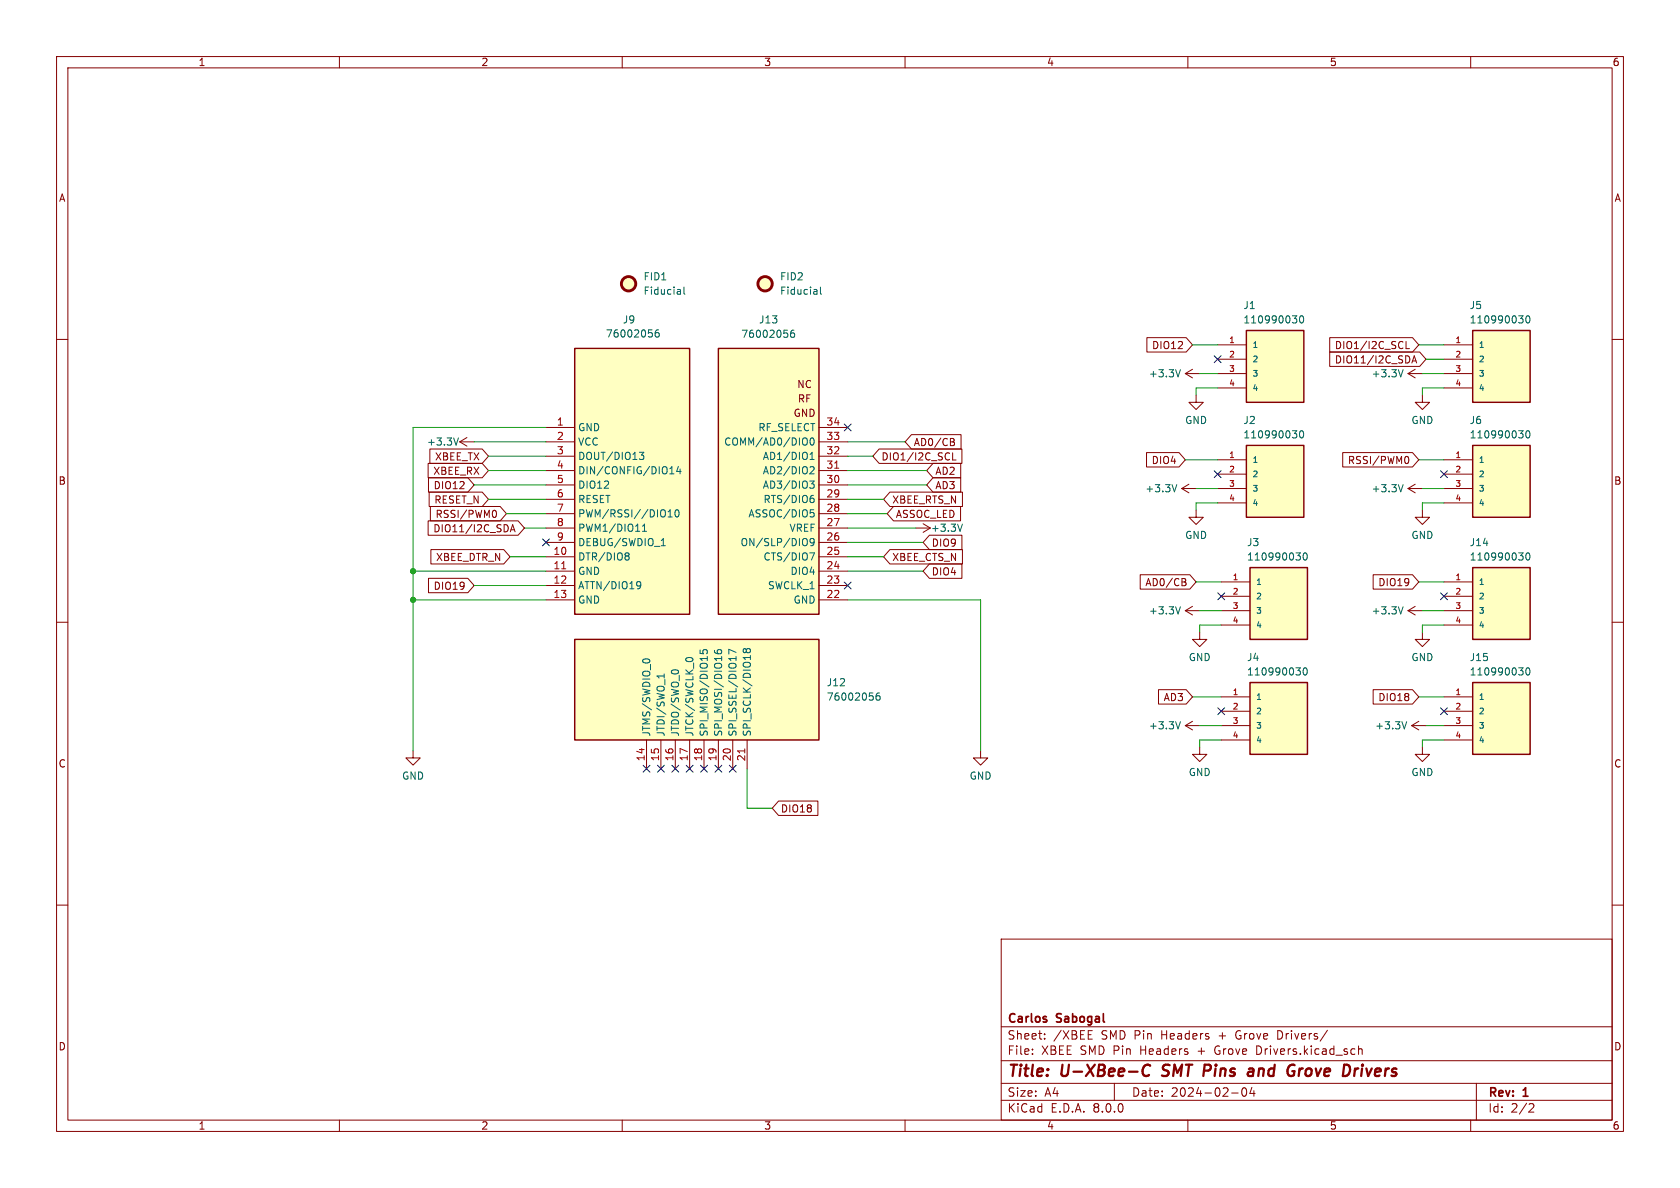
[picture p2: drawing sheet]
<svg xmlns="http://www.w3.org/2000/svg" width="297mm" height="210mm" viewBox="0 0 297 210" stroke-linecap="round" stroke-linejoin="round" font-family="sans-serif">
<g fill="none" stroke="#840000" stroke-width=".18">
<path d="M10 10h277v190h-277zM12 12h273v186h-273zM60 10v2M110 10v2M160 10v2M210 10v2M260 10v2M10 60h2M285 60h2M10 110h2M285 110h2M10 160h2"/>
<path d="M285 160h2M177 166h108v32h-108zM60 198v2M110 198v2M160 198v2M177 194.5h108M177 191.5h108M177 187.5h108M177 181.5h108M182.5 186.3v.1M182.5 185.5v.1M184.7 183.6v.1"/>
<path d="M184.7 182.8v.1M192.4 183.7h.7M197 191.5v3M210 198v2M217.7 193.2h1.2M219.7 192.4l.2-.1a.81 .81 0 0 1 .6 .6 .81 .81 0 0 1-.3 .8l-.2 .1a.81 .81 0 0 1-.3-1.4zM221.3 192.2l-.3 1.1h.9M221.7 192.8v1M222.5 184.9h-.3v1.5h.3M226.2 182.2h-.3v1.5h.3M234.7 182.1l-1.3 2M240.2 184.9v1.5"/>
<path d="M240.2 185.5l.2-.1 .3 .1 .1 .9M260 198v2M261 191.5v6.5M270.5 195.1l.5 .1 .2 .3-1 1.1h1"/>
</g>
<path d="M203.3 188.4a.88 .88 0 0 0-1 0 .88 .88 0 0 0-.3 1 .69 .69 0 0 0 .3 .7 .69 .69 0 0 0 .8-.1M205.4 190.1l.3 .1M205.7 188.4l-.1 .4v.2M221 188.9l.6 .1-.1 1.2M221.5 190.1l-.2 .1M221.6 189.4h-.7M229.8 188.9l-.2 1.3M230.3 188.9l-.4 .1-.2 .3M239.9 188.9h.2M240.8 188.9l-.2 1.3" fill="none" stroke="#840000" stroke-width=".4"/>
<circle cx="135.3" cy="50.2" r="1.27" fill="#ffffc2" stroke="#ffffc2" stroke-width=".18"/>
<circle cx="135.3" cy="50.2" r="1.27" fill="none" stroke="#840000" stroke-width=".51"/>
<path d="M144.4 51.2v.8M144.4 52h-.1M144.4 51.5h-.1M145 50.7v1.1l.2 .2" fill="none" stroke="#006464" stroke-width=".18"/>
<path d="M127 61.6h17.8v47h-17.8z" fill="#ffffc2"/>
<path d="M127 61.6h17.8v47h-17.8z" fill="none" stroke="#840000" stroke-width=".25"/>
<g fill="none" stroke="#840000" stroke-width=".18">
<path d="M144.8 78.1h5.1M144.8 75.6h5.1M144.8 98.4h5.1M144.8 95.9h5.1M144.8 93.3h5.1M144.8 90.8h5.1M144.8 88.3h5.1M144.8 85.7h5.1M144.8 83.2h5.1M144.8 80.6h5.1M144.8 106h5.1M144.8 103.5h5.1"/>
<path d="M144.8 101h5.1"/>
</g>
<g fill="none" stroke="#006464" stroke-width=".18">
<path d="M140.4 58.4h-.4a.86 .86 0 0 0 0 1.2l.4-.1 .1-.4-.3-.3-.3 .1-.1 .2M142.5 77.5a.9 .9 0 0 1 0 1.1M143.3 77.5l.2-.1a.68 .68 0 0 1 .4 .6 .68 .68 0 0 1-.4 .7l-.2-.1-.1-.4zM142.4 95.2l.1 .1a.81 .81 0 0 1-.1 1.2M143.1 97.7h.9l-.6 1.3M143.1 85h.8l-.4 .5 .4 .1v.5l-.2 .2h-.4M143.2 81.2h.7M143.2 80.3l.4-.3v1.2M143.3 82.6l.4-.1 .2 .4-.8 .9h.8M143.3 90.1h.6M143.4 90.6h.3l.2 .2-.1 .5-.4 .1M143.4 88.1h.4l.1 .2v.4l-.5 .1"/>
<path d="M143.6 87.6h.2M143.9 95.7l-.2 .3-.4-.1-.1-.2 .1-.4 .4-.1 .2 .1a.84 .84 0 0 1-.3 1.2h-.3"/>
</g>
<path d="M147.6 82.8h.7" fill="none" stroke="#a90000" stroke-width=".18"/>
<path d="M101.6 61.6h20.3v47h-20.3z" fill="#ffffc2"/>
<path d="M101.6 61.6h20.3v47h-20.3z" fill="none" stroke="#840000" stroke-width=".25"/>
<g fill="none" stroke="#840000" stroke-width=".18">
<path d="M96.5 75.6h5.1M96.5 78.1h5.1M209.5 66l1.3 .8M209.5 66h2.6M210.8 65.3l-1.3 .7M211.5 69.9v1.2h1.2l-1.2 1.3-1.3-1.3h1.3M96.5 98.4h5.1M96.5 80.6h5.1M96.5 83.2h5.1M96.5 85.7h5.1M96.5 88.3h5.1M96.5 90.8h5.1"/>
<path d="M96.5 93.3h5.1M96.5 95.9h5.1M96.5 101h5.1M96.5 103.5h5.1M96.5 106h5.1"/>
</g>
<g fill="none" stroke="#006464" stroke-width=".18">
<path d="M116.4 58.3l-.3 .1a.86 .86 0 0 0 0 1.2l.4-.1v-.5l-.2-.2h-.2l-.3 .2M113 80h.8l-.4 .4 .4 .2v.4l-.2 .2h-.4M208.7 65.3l-.4 1.3M110.7 97.7h.3l.2 .3-.2 .3M110.7 98.3h.3M111 98.3l.2 .2v.3l-.1 .1-.4 .1M113.6 93.9h.7M113.6 93l.3-.3v1.2M116.9 96.5h.7M117 95.5l.3-.3v1.3M118.1 91.4h.7M118.1 90.5l.4-.4v1.3"/>
<path d="M118.4 83.8h.7M118.7 82.7l.1-.2v1.3M119.4 90.2l.2-.1a.68 .68 0 0 1 .5 .6 .68 .68 0 0 1-.5 .7l-.2-.1-.1-.4zM119.9 82.4l-.3 .9h.8M120.2 82.9v.9M112.8 102.8l.4 .1a.84 .84 0 0 1-.3 1.2h-.2M113.3 103.4l-.1 .1-.4 .1"/>
</g>
<path d="M99.3 100.5h.7" fill="none" stroke="#a90000" stroke-width=".18"/>
<path d="M260.3 78.7h10.2v12.7h-10.2z" fill="#ffffc2"/>
<path d="M260.3 78.7h10.2v12.7h-10.2z" fill="none" stroke="#840000" stroke-width=".25"/>
<g fill="none" stroke="#840000" stroke-width=".18">
<path d="M81.3 78.1l1.2 .8M81.3 78.1h2.5M82.5 77.3l-1.2 .8M208.9 86.4h2.6M208.9 86.4l1.3 .7M210.2 85.6l-1.3 .8M211.5 90.2v1.2h1.2l-1.2 1.3-1.3-1.3h1.3M248.9 86.4h2.6M248.9 86.4l1.3 .7M250.2 85.6l-1.3 .8M251.5 90.2v1.2h1.2l-1.2 1.3-1.3-1.3h1.3M255.3 81.3h5"/>
<path d="M255.3 83.8h5M255.3 86.4h5M255.3 88.9h5M209.5 108l1.3 .7M209.5 108h2.6M210.8 107.2l-1.3 .8M212.1 111.8v1.2h1.3l-1.3 1.3-1.3-1.3h1.3M251.5 111.8v1.2h1.2l-1.2 1.3-1.3-1.3h1.3M173.4 132.7v1.3h1.2l-1.2 1.3-1.3-1.3h1.3M212.1 132.1v1.3h1.3l-1.3 1.2-1.3-1.2h1.3M249.6 128.3l1.2 .7M249.6 128.3h2.5"/>
<path d="M250.8 127.5l-1.2 .8M251.5 132.1v1.3h1.2l-1.2 1.2-1.3-1.2h1.3"/>
</g>
<path d="M120.2 51.2l.1 .8M120.3 52h-.1M120.3 51.5h-.1M120.9 50.7v1.1l.2 .2M81 77.4l-.4 1.3M268.5 76.1h.8l-.5 .5M269 76.6l.3 .3v.3l-.3 .2M269.9 76.3l.1-.2a.68 .68 0 0 1 .5 .7 .68 .68 0 0 1-.5 .6l-.1-.1-.2-.4zM208 85.7l-.4 1.2M248.1 85.7l-.5 1.2M208.7 107.3l-.4 1.2M248.7 127.6l-.4 1.2" fill="none" stroke="#006464" stroke-width=".18"/>
<circle cx="111.1" cy="50.2" r="1.27" fill="#ffffc2" stroke="#ffffc2" stroke-width=".18"/>
<circle cx="111.1" cy="50.2" r="1.27" fill="none" stroke="#840000" stroke-width=".51"/>
<path d="M260.3 58.4h10.2v12.7h-10.2z" fill="#ffffc2"/>
<path d="M260.3 58.4h10.2v12.7h-10.2z" fill="none" stroke="#840000" stroke-width=".25"/>
<path d="M255.3 61h5M255.3 63.5h5M255.3 66h5M255.3 68.6h5M248.9 108l1.3 .7M248.9 108h2.6M250.2 107.2l-1.3 .8M209.5 128.3l1.3 .7M209.5 128.3h2.6M210.8 127.5l-1.3 .8" fill="none" stroke="#840000" stroke-width=".18"/>
<path d="M268.5 55.8h.8l-.5 .5M269 56.3l.3 .3v.3l-.3 .2M269.9 55.9l.1-.1a.68 .68 0 0 1 .5 .7 .68 .68 0 0 1-.5 .6l-.1-.1-.2-.4zM248.1 107.3l-.5 1.2M208.7 127.6l-.4 1.2" fill="none" stroke="#006464" stroke-width=".18"/>
<path d="M260.3 100.3h10.2v12.7h-10.2z" fill="#ffffc2"/>
<path d="M260.3 100.3h10.2v12.7h-10.2z" fill="none" stroke="#840000" stroke-width=".25"/>
<path d="M248.9 66l1.3 .8M248.9 66h2.6M250.2 65.3l-1.3 .7M251.5 69.9v1.2h1.2l-1.2 1.3-1.3-1.3h1.3M255.3 102.9h5M255.3 105.4h5M255.3 108h5M255.3 110.5h5" fill="none" stroke="#840000" stroke-width=".18"/>
<path d="M248.1 65.3l-.5 1.3M268.5 97.7h.8l-.5 .5M269 98.2l.3 .3v.3l-.3 .2M269.9 97.9l.1-.2a.68 .68 0 0 1 .5 .7 .68 .68 0 0 1-.5 .6l-.1-.1-.2-.4z" fill="none" stroke="#006464" stroke-width=".18"/>
<path d="M221 120.7h10.1v12.7h-10.1z" fill="#ffffc2"/>
<path d="M221 120.7h10.1v12.7h-10.1z" fill="none" stroke="#840000" stroke-width=".25"/>
<path d="M215.9 123.2h5.1M215.9 125.7h5.1M215.9 128.3h5.1M215.9 130.8h5.1" fill="none" stroke="#840000" stroke-width=".18"/>
<path d="M229.1 118.1h.8l-.4 .4M229.6 118.5l.3 .3v.3l-.3 .2M230.6 118.1h.1a.68 .68 0 0 1 .4 .6 .68 .68 0 0 1-.4 .6 .84 .84 0 0 1-.1-1.2z" fill="none" stroke="#006464" stroke-width=".18"/>
<path d="M221 100.3h10.1v12.7h-10.1z" fill="#ffffc2"/>
<path d="M221 100.3h10.1v12.7h-10.1z" fill="none" stroke="#840000" stroke-width=".25"/>
<path d="M215.9 102.9h5.1M215.9 105.4h5.1M215.9 108h5.1M215.9 110.5h5.1" fill="none" stroke="#840000" stroke-width=".18"/>
<path d="M229.1 97.7h.8l-.4 .5M229.6 98.2l.3 .3v.3l-.3 .2M230.6 97.8l.1-.1a.68 .68 0 0 1 .4 .7 .68 .68 0 0 1-.4 .6 .84 .84 0 0 1-.1-1.2z" fill="none" stroke="#006464" stroke-width=".18"/>
<path d="M260.3 120.7h10.2v12.7h-10.2z" fill="#ffffc2"/>
<path d="M260.3 120.7h10.2v12.7h-10.2z" fill="none" stroke="#840000" stroke-width=".25"/>
<path d="M255.3 123.2h5M255.3 125.7h5M255.3 128.3h5M255.3 130.8h5" fill="none" stroke="#840000" stroke-width=".18"/>
<path d="M268.5 118.1h.8l-.5 .4M269 118.5l.3 .3v.3l-.3 .2M269.9 118.2l.1-.1a.68 .68 0 0 1 .5 .6 .68 .68 0 0 1-.5 .6l-.1-.1-.2-.4z" fill="none" stroke="#006464" stroke-width=".18"/>
<path d="M220.3 78.7h10.2v12.7h-10.2z" fill="#ffffc2"/>
<path d="M220.3 78.7h10.2v12.7h-10.2z" fill="none" stroke="#840000" stroke-width=".25"/>
<path d="M161.9 93.3h2.6M163.2 92.6l1.3 .7M164.5 93.3l-1.3 .8M215.3 81.3h5M215.3 83.8h5M215.3 86.4h5M215.3 88.9h5M73 132.7v1.3h1.3l-1.3 1.3-1.2-1.3h1.2" fill="none" stroke="#840000" stroke-width=".18"/>
<path d="M228.5 76.1h.8l-.5 .5M229 76.6l.3 .3v.3l-.3 .2M229.9 76.2l.1-.1a.68 .68 0 0 1 .5 .7 .68 .68 0 0 1-.5 .6 .84 .84 0 0 1-.1-1.2zM170.1 92.7l-.4 1.2" fill="none" stroke="#006464" stroke-width=".18"/>
<path d="M101.6 113h43.2v17.8h-43.2z" fill="#ffffc2"/>
<path d="M101.6 113h43.2v17.8h-43.2z" fill="none" stroke="#840000" stroke-width=".25"/>
<path d="M114.3 130.8v5.1M116.8 130.8v5.1M119.4 130.8v5.1M121.9 130.8v5.1M124.5 130.8v5.1M127 130.8v5.1M129.5 130.8v5.1M132.1 130.8v5.1" fill="none" stroke="#840000" stroke-width=".18"/>
<path d="M113.6 116.8a.79 .79 0 0 1 1.3 0M117.4 119.1v.8M117.4 119.5h-1.3l.2 .1M118.9 118.5h.8M121.2 116.7a.68 .68 0 0 1 .7-.5 .68 .68 0 0 1 .6 .5M123.8 114.9v.6l.6 .1-.1-.2v-.4l.2-.2 .4 .1 .1 .2-.1 .5M126.3 115l.1 .3a.85 .85 0 0 0 1.2 0l-.1-.4-.5-.1-.2 .3 .1 .3 .1 .2M130.1 115.3l-1.3-.5v.8M131.9 114.9l-.2-.2-.3 .2v.2l.2 .3 .3-.3M131.9 114.9l.3-.2h.3l.2 .2-.1 .4-.2 .1-.3-.1-.2-.2M131.9 114.9v.2M155.5 122.5l-.4 .1a.86 .86 0 0 0 0 1.2l.4-.2 .1-.4-.2-.2h-.3l-.2 .2" fill="none" stroke="#006464" stroke-width=".18"/>
<path d="M131.7 132.4v.7" fill="none" stroke="#a90000" stroke-width=".18"/>
<path d="M220.3 58.4h10.2v12.7h-10.2z" fill="#ffffc2"/>
<path d="M220.3 58.4h10.2v12.7h-10.2z" fill="none" stroke="#840000" stroke-width=".25"/>
<g fill="none" stroke="#840000" stroke-width=".18">
<path d="M202.8 59.7h6.9l1.1 1.3-1.1 1.2h-6.9zM235.1 59.7h14.6l1.1 1.3-1.1 1.2h-14.6zM76 79.4h9.2l1.2 1.2-1.2 1.3h-9.2zM155.4 79.4h14.7v2.5h-14.7l-1.1-1.3zM161.1 76.8h8.8v2.6h-8.8l-1.1-1.3zM168 77.5l.6 .1 .1 .3-.3 .2M168 78.1h.4M168.4 78.1l.3 .3v.3l-.7 .1M215.3 61h5M215.3 63.5h5M215.3 66h5M215.3 68.6h5"/>
<path d="M235.1 62.2h15.9l1.1 1.3-1.1 1.3h-15.9zM248.6 60.4v1.2h.6M249.6 64.2l.4-1.3 .4 1.3M249.7 63.8h.6M75.7 92.1h15.9l1.1 1.2-1.1 1.3h-15.9zM75.7 81.9h9.5l1.2 1.3-1.2 1.3h-9.5zM75.8 84.5h6.9l1.1 1.2-1.1 1.3h-6.9zM75.9 87h9.3l1.2 1.3-1.2 1.2h-9.3zM76.1 89.5h12.3l1.1 1.3-1.1 1.3h-12.3zM76.2 97.2h12.9l1.1 1.2-1.1 1.3h-12.9zM87.3 90.2a.68 .68 0 0 1 .5 .6 .68 .68 0 0 1-.5 .7M90.2 94l.4-1.3 .5 1.3"/>
<path d="M90.3 93.7h.6M157.3 87h12.8v2.5h-12.8l-1.1-1.2zM157.3 97.2h12.8v2.5h-12.8l-1.1-1.3zM158 89.5h11.8v2.6h-11.8l-1.2-1.3zM164.3 99.7h5.8v2.5h-5.8l-1.1-1.2zM164.3 94.6h5.8v2.6h-5.8l-1.1-1.3zM164.9 84.5h4.9v2.5h-4.9l-1.1-1.3zM164.9 81.9h4.9v2.6h-4.9l-1.1-1.3zM168.4 80v1.3h.6M202.7 80h5.7l1.1 1.3-1.1 1.3h-5.7zM237.4 80h12.3l1.1 1.3-1.1 1.3h-12.3zM248.6 80.7a.68 .68 0 0 1 .5 .6 .68 .68 0 0 1-.5 .7"/>
<path d="M75.8 102.2h6.9l1.1 1.3-1.1 1.3h-6.9zM201.6 101.6h8.7l1.2 1.3-1.2 1.2h-8.7zM209 102.3l.6 .1v.2l-.2 .3M209 102.9h.4M209.4 102.9l.3 .2-.1 .3-.6 .1M242.8 101.6h6.9l1.1 1.3-1.1 1.2h-6.9zM204.8 121.9h4.9l1.1 1.3-1.1 1.3h-4.9zM242.8 121.9h6.9l1.1 1.3-1.1 1.3h-6.9zM137.6 141.6h7v2.5h-7l-1.1-1.2z"/>
</g>
<path d="M228.5 55.8h.8l-.5 .5M229 56.3l.3 .3v.3l-.3 .2M229.9 55.9l.1-.1a.68 .68 0 0 1 .5 .7 .68 .68 0 0 1-.5 .6 .84 .84 0 0 1-.1-1.2z" fill="none" stroke="#006464" stroke-width=".18"/>
<g fill="none" stroke="#009600" stroke-width=".18">
<path d="M83.8 78.1h12.7M96.5 75.6h-23.5v57.1M149.9 78.1h10.1M210.8 61h4.5M212.1 66h3.2M215.3 68.6h-3.8v1.3M250.8 61h4.5M251.5 66h3.8M252.1 63.5h3.2M255.3 68.6h-3.8v1.3M83.8 85.7h12.7M86.4 80.6h10.1"/>
<path d="M86.4 88.3h10.1M86.4 83.2h10.1M89.5 90.8h7M90.2 98.4h6.3M92.7 93.3h3.8M149.9 85.7h13.9M149.9 80.6h4.4M149.9 90.8h6.9M149.9 93.3h12M149.9 95.9h13.3M149.9 98.4h6.3M149.9 88.3h6.3"/>
<path d="M149.9 83.2h13.9M209.5 81.3h5.8M211.5 86.4h3.8M215.3 88.9h-3.8v1.3M250.8 81.3h4.5M251.5 86.4h3.8M255.3 88.9h-3.8v1.3M73 106h23.5M73 101h23.5M83.8 103.5h12.7M149.9 106h23.5v26.7M149.9 101h13.3"/>
<path d="M211.5 102.9h4.4M212.1 108h3.8M215.9 110.5h-3.8v1.3M250.8 102.9h4.5M251.5 108h3.8M255.3 110.5h-3.8v1.3M132.1 135.9v7h4.4M210.8 123.2h5.1M212.1 128.3h3.8M215.9 130.8h-3.8v1.3M250.8 123.2h4.5M252.1 128.3h3.2"/>
<path d="M255.3 130.8h-3.8v1.3"/>
</g>
<g fill="none" stroke="#000084" stroke-width=".18">
<path d="M149.3 75l1.2 1.2M150.5 75l-1.2 1.2M214.7 62.9l1.2 1.2M215.9 62.9l-1.2 1.2M95.9 95.3l1.2 1.2M97.1 95.3l-1.2 1.2M214.7 83.2l1.2 1.2M215.9 83.2l-1.2 1.2M254.7 83.2l1.2 1.2M255.9 83.2l-1.2 1.2M149.3 102.9l1.2 1.2M150.5 102.9l-1.2 1.2"/>
<path d="M215.3 104.8l1.2 1.2M216.5 104.8l-1.2 1.2M254.7 104.8l1.2 1.2M255.9 104.8l-1.2 1.2M113.7 135.3l1.2 1.2M114.9 135.3l-1.2 1.2M116.2 135.3l1.2 1.2M117.4 135.3l-1.2 1.2M118.8 135.3l1.2 1.2M120 135.3l-1.2 1.2M121.3 135.3l1.2 1.2M122.5 135.3l-1.2 1.2"/>
<path d="M123.9 135.3l1.2 1.2M125.1 135.3l-1.2 1.2M126.4 135.3l1.2 1.2M127.6 135.3l-1.2 1.2M128.9 135.3l1.2 1.2M130.1 135.3l-1.2 1.2M215.3 125.1l1.2 1.2M216.5 125.1l-1.2 1.2M254.7 125.1l1.2 1.2M255.9 125.1l-1.2 1.2"/>
</g>
<g fill="#009600" stroke="#009600" stroke-width=".18">
<circle cx="73" cy="106" r=".46"/>
<circle cx="73" cy="101" r=".46"/>
</g>
<g font-size="2.8" fill="#840000">
<text x="178" y="190.9">Title:</text>
<text x="187.7" y="190.9">U-XBee-C</text>
<text x="206.4" y="190.9">SMT Pins</text>
<text x="223.1" y="190.9">and</text>
<text x="230.9" y="190.9">Grove</text>
<text x="241.5" y="190.9">Drivers</text>
</g>
<g font-size="2.1" fill="#840000">
<text x="178" y="184">Sheet:</text>
<text x="178" y="181.2">Carlos</text>
<text x="186.2" y="184">/XBEE</text>
<text x="186.9" y="181.2">Sabogal</text>
<text x="194.7" y="184">SMD Pin</text>
<text x="205.6" y="184">Headers</text>
<text x="215.9" y="184">+</text>
<text x="219" y="184">Grove</text>
<text x="226.5" y="184">Drivers/</text>
<text x="178" y="186.7">File:</text>
<text x="184.1" y="186.7">XBEE SMD Pin</text>
<text x="201.8" y="186.7">Headers</text>
<text x="212.1" y="186.7">+</text>
<text x="215.3" y="186.7">Grove</text>
<text x="222.8" y="186.7">Drivers.kicad_sch</text>
<text x="178" y="196.9">KiCad</text>
<text x="178" y="194.1">Size:</text>
<text x="184.7" y="194.1">A4</text>
<text x="185.7" y="196.9">E.D.A.</text>
<text x="193.3" y="196.9">8.0.0</text>
<text x="200" y="194.1">Date:</text>
<text x="207" y="194.1">2024-02-04</text>
<text x="263" y="194.3">Rev:</text>
<text x="263" y="196.9">Id:</text>
<text x="267.1" y="196.9">2/2</text>
<text x="269.4" y="194.3">1</text>
</g>
<g font-size="1.8" fill="#840000">
<text x="35" y="11.9">1</text>
<text x="85" y="11.9">2</text>
<text x="135" y="11.9">3</text>
<text x="185" y="11.9">4</text>
<text x="235" y="11.9">5</text>
<text x="285" y="11.9">6</text>
<text x="10.3" y="35.9">A</text>
<text x="285.3" y="35.9">A</text>
<text x="203.6" y="61.9">DIO12</text>
<text x="235.9" y="64.5">DIO11/I2C_SDA</text>
<text x="235.9" y="61.9">DIO1/I2C_SCL</text>
<text x="140.8" y="68.8">NC</text>
<text x="140.9" y="71.4">RF</text>
<text x="139.6" y="73.9">GND</text>
<text x="76.8" y="81.6">XBEE_TX</text>
<text x="155.7" y="81.6">DIO1/I2C_SCL</text>
<text x="161.4" y="79.1">AD0/CB</text>
<text x="203.5" y="82.2">DIO4</text>
<text x="238.2" y="82.2">RSSI/PWM0</text>
<text x="10.3" y="85.9">B</text>
<text x="76.5" y="84.1">XBEE_RX</text>
<text x="76.6" y="86.7">DIO12</text>
<text x="76.7" y="89.2">RESET_N</text>
<text x="157.6" y="89.2">XBEE_RTS_N</text>
<text x="165.3" y="86.7">AD3</text>
<text x="165.3" y="84.1">AD2</text>
<text x="285.3" y="85.9">B</text>
<text x="76.5" y="94.3">DIO11/I2C_SDA</text>
<text x="76.9" y="91.8">RSSI/PWM0</text>
<text x="158.3" y="91.8">ASSOC_LED</text>
<text x="77" y="99.4">XBEE_DTR_N</text>
<text x="157.6" y="99.4">XBEE_CTS_N</text>
<text x="164.6" y="101.9">DIO4</text>
<text x="164.6" y="96.8">DIO9</text>
<text x="76.6" y="104.5">DIO19</text>
<text x="202.4" y="103.8">AD0/CB</text>
<text x="243.6" y="103.8">DIO19</text>
<text x="205.6" y="124.1">AD3</text>
<text x="243.6" y="124.1">DIO18</text>
<text x="10.3" y="135.9">C</text>
<text x="285.3" y="135.9">C</text>
<text x="138" y="143.8">DIO18</text>
<text x="10.3" y="185.9">D</text>
<text x="285.3" y="185.9">D</text>
<text x="35" y="199.9">1</text>
<text x="85" y="199.9">2</text>
<text x="135" y="199.9">3</text>
<text x="185" y="199.9">4</text>
<text x="235" y="199.9">5</text>
<text x="285" y="199.9">6</text>
</g>
<g font-size="1.8" fill="#006464">
<text x="113.7" y="49.8">FID1</text>
<text x="113.7" y="52.3">Fiducial</text>
<text x="137.8" y="49.8">FID2</text>
<text x="137.8" y="52.3">Fiducial</text>
<text x="107" y="59.9">76002056</text>
<text x="110" y="57.4">J9</text>
<text x="131" y="59.9">76002056</text>
<text x="134.1" y="57.4">J13</text>
<text x="219.7" y="54.8">J1</text>
<text x="219.7" y="57.4">110990030</text>
<text x="259.7" y="54.8">J5</text>
<text x="259.7" y="57.4">110990030</text>
<text x="203" y="66.9">+3.3V</text>
<text x="242.4" y="66.9">+3.3V</text>
<text x="102.1" y="76.4">GND</text>
<text x="134" y="76.4">RF_SELECT</text>
<text x="209.4" y="75.2">GND</text>
<text x="219.7" y="75.2">J2</text>
<text x="219.7" y="77.7">110990030</text>
<text x="249.4" y="75.2">GND</text>
<text x="259.7" y="75.2">J6</text>
<text x="259.7" y="77.7">110990030</text>
<text x="75.4" y="79">+3.3V</text>
<text x="102.1" y="79">VCC</text>
<text x="102.1" y="81.5">DOUT/DIO13</text>
<text x="127.9" y="79">COMM/AD0/DIO0</text>
<text x="134.8" y="81.5">AD1/DIO1</text>
<text x="102.1" y="84">DIN/CONFIG/DIO14</text>
<text x="102.1" y="86.6">DIO12</text>
<text x="102.1" y="89.1">RESET</text>
<text x="134.8" y="86.6">AD3/DIO3</text>
<text x="134.8" y="84">AD2/DIO2</text>
<text x="134.9" y="89.1">RTS/DIO6</text>
<text x="202.4" y="87.2">+3.3V</text>
<text x="242.4" y="87.2">+3.3V</text>
<text x="102.1" y="91.7">PWM/RSSI//DIO10</text>
<text x="102.1" y="94.2">PWM1/DIO11</text>
<text x="132.2" y="91.7">ASSOC/DIO5</text>
<text x="139.5" y="94.2">VREF</text>
<text x="164.5" y="94.2">+3.3V</text>
<text x="209.4" y="95.5">GND</text>
<text x="249.4" y="95.5">GND</text>
<text x="102.1" y="99.3">DTR/DIO8</text>
<text x="102.1" y="101.8">GND</text>
<text x="102.1" y="96.7">DEBUG/SWDIO_1</text>
<text x="130.8" y="96.7">ON/SLP/DIO9</text>
<text x="134.9" y="99.3">CTS/DIO7</text>
<text x="139.7" y="101.8">DIO4</text>
<text x="220.4" y="96.7">J3</text>
<text x="220.4" y="99.3">110990030</text>
<text x="259.7" y="96.7">J14</text>
<text x="259.7" y="99.3">110990030</text>
<text x="102.1" y="104.4">ATTN/DIO19</text>
<text x="102.1" y="106.9">GND</text>
<text x="135.7" y="104.4">SWCLK_1</text>
<text x="140.2" y="106.9">GND</text>
<text x="203" y="108.8">+3.3V</text>
<text x="242.4" y="108.8">+3.3V</text>
<text x="210.1" y="117.1">GND</text>
<text x="220.4" y="117.1">J4</text>
<text x="220.4" y="119.6">110990030</text>
<text x="249.4" y="117.1">GND</text>
<text x="259.7" y="117.1">J15</text>
<text x="259.7" y="119.6">110990030</text>
<text x="146.1" y="121.5">J12</text>
<text x="146.1" y="124.1">76002056</text>
<text x="115.2" y="130.3" transform="rotate(-90 115.2 130.3)">JTMS/SWDIO_0</text>
<text x="117.7" y="130.3" transform="rotate(-90 117.7 130.3)">JTDI/SWO_1</text>
<text x="120.2" y="130.3" transform="rotate(-90 120.2 130.3)">JTDO/SWO_0</text>
<text x="122.8" y="130.3" transform="rotate(-90 122.8 130.3)">JTCK/SWCLK_0</text>
<text x="125.3" y="130.3" transform="rotate(-90 125.3 130.3)">SPI_MISO/DIO15</text>
<text x="127.9" y="130.3" transform="rotate(-90 127.9 130.3)">SPI_MOSI/DIO16</text>
<text x="130.4" y="130.3" transform="rotate(-90 130.4 130.3)">SPI_SSEL/DIO17</text>
<text x="132.9" y="130.3" transform="rotate(-90 132.9 130.3)">SPI_SCLK/DIO18</text>
<text x="203" y="129.1">+3.3V</text>
<text x="243" y="129.1">+3.3V</text>
<text x="210.1" y="137.4">GND</text>
<text x="249.4" y="137.4">GND</text>
<text x="71" y="138">GND</text>
<text x="171.3" y="138">GND</text>
</g>
<g font-size="1.8" fill="#a90000">
<text x="98.4" y="75.3">1</text>
<text x="98.4" y="77.9">2</text>
<text x="146" y="77.9">33</text>
<text x="146" y="75.3">34</text>
<text x="98.4" y="80.4">3</text>
<text x="98.4" y="82.9">4</text>
<text x="146" y="82.9">31</text>
<text x="146" y="80.4">32</text>
<text x="98.4" y="85.5">5</text>
<text x="98.4" y="88">6</text>
<text x="146" y="88">29</text>
<text x="146" y="85.5">30</text>
<text x="98.4" y="90.6">7</text>
<text x="98.4" y="93.1">8</text>
<text x="98.4" y="95.6">9</text>
<text x="146" y="95.6">26</text>
<text x="146" y="93.1">27</text>
<text x="146" y="90.6">28</text>
<text x="97.7" y="98.2">10</text>
<text x="97.7" y="100.7">11</text>
<text x="146" y="100.7">24</text>
<text x="146" y="98.2">25</text>
<text x="97.7" y="103.3">12</text>
<text x="97.7" y="105.8">13</text>
<text x="146" y="105.8">22</text>
<text x="146" y="103.3">23</text>
<text x="114" y="134.7" transform="rotate(-90 114 134.7)">14</text>
<text x="116.6" y="134.7" transform="rotate(-90 116.6 134.7)">15</text>
<text x="119.1" y="134.7" transform="rotate(-90 119.1 134.7)">16</text>
<text x="121.7" y="134.7" transform="rotate(-90 121.7 134.7)">17</text>
<text x="124.2" y="134.7" transform="rotate(-90 124.2 134.7)">18</text>
<text x="126.7" y="134.7" transform="rotate(-90 126.7 134.7)">19</text>
<text x="129.3" y="134.7" transform="rotate(-90 129.3 134.7)">20</text>
<text x="131.8" y="134.7" transform="rotate(-90 131.8 134.7)">21</text>
</g>
<g font-size="1.4" fill="#a90000">
<text x="217.2" y="60.7">1</text>
<text x="217.2" y="63.2">2</text>
<text x="217.2" y="65.8">3</text>
<text x="257.2" y="60.7">1</text>
<text x="257.2" y="63.2">2</text>
<text x="257.2" y="65.8">3</text>
<text x="217.2" y="68.3">4</text>
<text x="257.2" y="68.3">4</text>
<text x="217.2" y="81">1</text>
<text x="217.2" y="83.6">2</text>
<text x="257.2" y="81">1</text>
<text x="257.2" y="83.6">2</text>
<text x="217.2" y="86.1">3</text>
<text x="217.2" y="88.6">4</text>
<text x="257.2" y="86.1">3</text>
<text x="257.2" y="88.6">4</text>
<text x="217.8" y="102.6">1</text>
<text x="217.8" y="105.2">2</text>
<text x="217.8" y="107.7">3</text>
<text x="257.2" y="102.6">1</text>
<text x="257.2" y="105.2">2</text>
<text x="257.2" y="107.7">3</text>
<text x="217.8" y="110.2">4</text>
<text x="257.2" y="110.2">4</text>
<text x="217.8" y="122.9">1</text>
<text x="217.8" y="125.5">2</text>
<text x="257.2" y="122.9">1</text>
<text x="257.2" y="125.5">2</text>
<text x="217.8" y="128">3</text>
<text x="217.8" y="130.6">4</text>
<text x="257.2" y="128">3</text>
<text x="257.2" y="130.6">4</text>
</g>
<g font-size="1.4" fill="#006464">
<text x="221.4" y="61.7">1</text>
<text x="221.4" y="64.2">2</text>
<text x="261.4" y="61.7">1</text>
<text x="261.4" y="64.2">2</text>
<text x="221.4" y="66.8">3</text>
<text x="221.4" y="69.3">4</text>
<text x="261.4" y="66.8">3</text>
<text x="261.4" y="69.3">4</text>
<text x="221.4" y="82">1</text>
<text x="261.4" y="82">1</text>
<text x="221.4" y="84.6">2</text>
<text x="221.4" y="87.1">3</text>
<text x="221.4" y="89.6">4</text>
<text x="261.4" y="84.6">2</text>
<text x="261.4" y="87.1">3</text>
<text x="261.4" y="89.6">4</text>
<text x="222" y="103.6">1</text>
<text x="222" y="106.1">2</text>
<text x="261.4" y="103.6">1</text>
<text x="261.4" y="106.1">2</text>
<text x="222" y="108.7">3</text>
<text x="222" y="111.2">4</text>
<text x="261.4" y="108.7">3</text>
<text x="261.4" y="111.2">4</text>
<text x="222" y="123.9">1</text>
<text x="261.4" y="123.9">1</text>
<text x="222" y="126.5">2</text>
<text x="222" y="129">3</text>
<text x="222" y="131.5">4</text>
<text x="261.4" y="126.5">2</text>
<text x="261.4" y="129">3</text>
<text x="261.4" y="131.5">4</text>
</g>
</svg>
